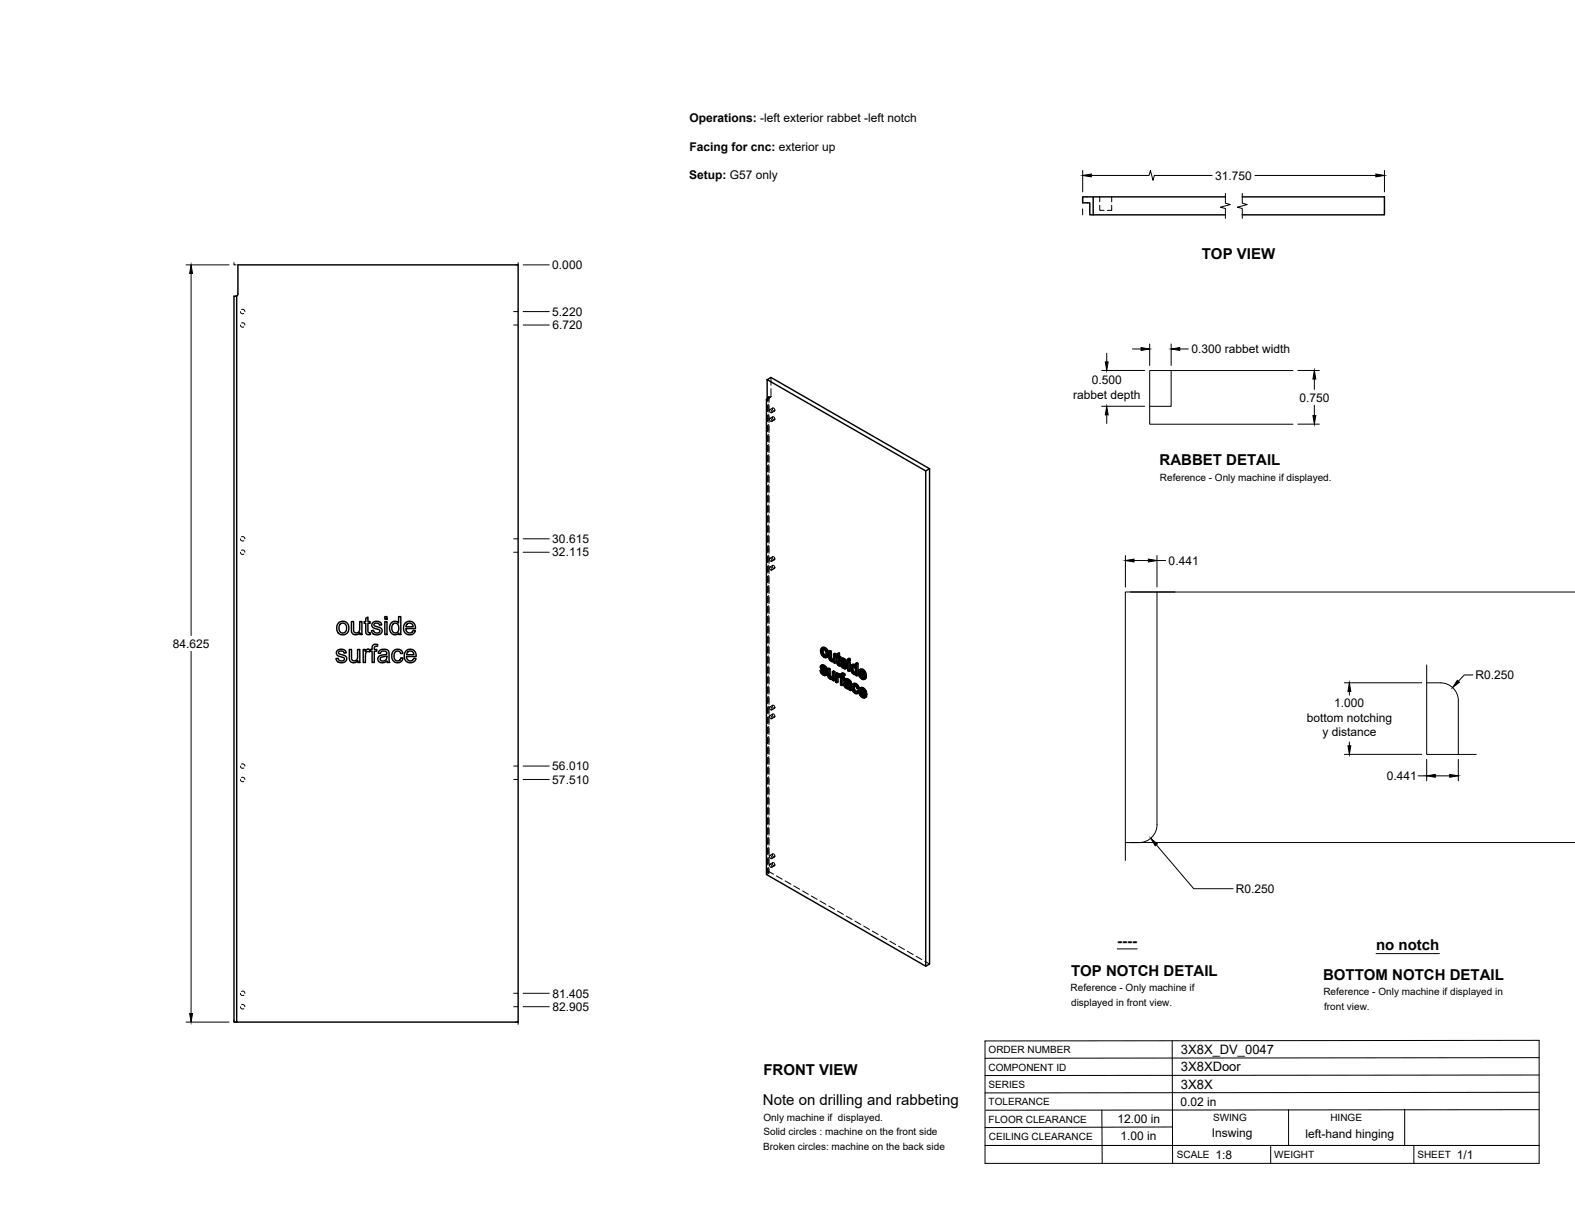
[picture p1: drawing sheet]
<svg xmlns="http://www.w3.org/2000/svg" width="559mm" height="432mm" viewBox="0 0 559 432" stroke-linecap="round" stroke-linejoin="round" font-family="sans-serif">
<!-- layer: Visible -->
<g fill="none" stroke="#000" stroke-width=".51">
<path d="M387.9 69.9v6.3M387.9 76.2h46.9M434.8 69.9h-50.7v2.1h2.6v4.2h1.2M440.8 69.9h50.4v6.3h-50.4M84.4 94h99.4v268.6h-99.8v-257.6l.4-.7zM84 105l-1 .1v257.5h1M272.2 134.7v6.7l-.3 .4M272.2 134.7l1.3-.8 56.3 32.4v175.7l-1.4 .8M272.2 134.7l56.2 32.4 1.4-.8M271.9 141.8v168.5l56.5 32.5v-175.7M272.1 141.6l-.2 .2M129.8 219.4l.7-.5v1.6h.8v.6h-.8v2.9l.3 .5h.5l.1 .6a1.14 1.14 0 0 1-1.3-.1 1.14 1.14 0 0 1-.3-1.2v-2.7h-.6v-.6h.6z"/>
<path d="M136.5 218.8h.8v.9h-.8zM119.7 230.8l.8-.4a1.7 1.7 0 0 1 2.4 1.2l-.8 .1a.93 .93 0 0 0-1-.9 .93 .93 0 0 0-.9 1.1l1 .4a1.53 1.53 0 0 1 1.8 1.8 2.03 2.03 0 0 1-2.1 1.1 2.03 2.03 0 0 1-1.7-1.5l.8-.1a1.08 1.08 0 0 0 1.1 1 1.08 1.08 0 0 0 1-1.1l-.4-.3a2.37 2.37 0 0 1-2.3-1.2zM120.2 220.9l.8-.4a2.33 2.33 0 0 1 2.8 2.8 2.33 2.33 0 0 1-3.7 1.3 2.95 2.95 0 0 1 .1-3.7zM120.6 221.5l.7-.4a1.73 1.73 0 0 1 1.7 1.8 1.73 1.73 0 0 1-1.7 1.7l-.3-.2a2.24 2.24 0 0 1-.4-2.9zM123.9 230.4h.8v2.6a1.14 1.14 0 0 0 1.2 1.5 1.14 1.14 0 0 0 1-1.6v-2.5h.8v4.7h-.7v-.7a1.64 1.64 0 0 1-2 .7 1.64 1.64 0 0 1-1.1-1.8zM124.7 220.5h.8v2.6a1.14 1.14 0 0 0 1.1 1.5 1.14 1.14 0 0 0 1-1.6v-2.5h.8v4.6h-.7v-.6a1.64 1.64 0 0 1-2 .7 1.64 1.64 0 0 1-1-1.8zM128.9 230.4h.7v.7a1.1 1.1 0 0 1 1.7-.5l.7-.2v-.4a1.33 1.33 0 0 1 .6-1.3 1.33 1.33 0 0 1 1.4 0l-.1 .6a.73 .73 0 0 0-1.1 .7v.4h.9v.7h-.9v4h-.8v-4h-.7v-.4l-.2 .6a.93 .93 0 0 0-1.1 0 .93 .93 0 0 0-.3 1l-.1 2.8h-.7zM132.2 221l.9-.5a1.7 1.7 0 0 1 2.3 1.2l-.7 .1a.96 .96 0 0 0-1-.8 .96 .96 0 0 0-.9 .9l.6 .4a1.95 1.95 0 0 1 2.2 1.3 1.94 1.94 0 0 1-1.9 1.6 1.94 1.94 0 0 1-1.9-1.4l.7-.2a1.08 1.08 0 0 0 1.2 1 1.08 1.08 0 0 0 1-1l-.4-.3a2.19 2.19 0 0 1-2.4-1.4zM134.5 231a2.17 2.17 0 0 1 3.5 .4l.3 3.7h-.8l-.2-.6a1.78 1.78 0 0 1-1.9 .7 1.78 1.78 0 0 1-1.4-1.6l.1-.2a1.76 1.76 0 0 1 1.7-1l.4-.1a.7 .7 0 0 0 1-.5 .7 .7 0 0 0-.8-.8 1.12 1.12 0 0 0-1.5 .9l-.7-.1zM135.1 233.3l2.1-.6a1.28 1.28 0 0 1-.7 1.7 1.28 1.28 0 0 1-1.6-.7zM136.5 220.5h.8v4.6h-.8zM138.8 221a1.7 1.7 0 0 1 2.6 .1v-2.3h.8v6.3h-.7v-.5l-.7 .5a2.21 2.21 0 0 1-2.3-.8 2.21 2.21 0 0 1-.2-2.4z"/>
<path d="M139.4 221.5l.4-.4a1.8 1.8 0 0 1 1.7 1.3 1.8 1.8 0 0 1-.6 2l-.2 .1a1.76 1.76 0 0 1-1.7-1 1.76 1.76 0 0 1 .4-2zM139.6 231l.1-.1a1.94 1.94 0 0 1 3.2 .9l-.7 .1a1.29 1.29 0 0 0-1.7-.8 1.29 1.29 0 0 0-.7 1.8l.2 .9 .6 .6a1.18 1.18 0 0 0 1.6-1l.8 .1-.4 .9a2.14 2.14 0 0 1-2.8 .4 2.14 2.14 0 0 1-.8-2.7zM143.8 221.1a2.14 2.14 0 0 1 2.5-.4 2.14 2.14 0 0 1 1.1 2.3h-3.4l.1 .7a1.3 1.3 0 0 0 1.3 .9 1.3 1.3 0 0 0 1.2-.9l.8 .1-.3 .6a2.32 2.32 0 0 1-3.3 .3 2.32 2.32 0 0 1-.3-3.2zM144 231a2.15 2.15 0 0 1 2.6-.4 2.15 2.15 0 0 1 1 2.3h-3.4l.2 .7a1.29 1.29 0 0 0 1.2 .9 1.29 1.29 0 0 0 1.2-.9l.8 .1-.3 .6a2.32 2.32 0 0 1-3.2 .3 2.32 2.32 0 0 1-.4-3.2zM144.4 221.4l1.3-.3a1.23 1.23 0 0 1 .9 1.3h-2.6zM144.7 231.4l1.2-.4a1.27 1.27 0 0 1 .9 1.3h-2.5zM291 237.9l.7 1.4 .8 .4 .5-.1M291.2 236.2l.6-.3 .7 .2 .6 .5 .4 .9-.5 .3-.1-.6M291.6 231.2v-.5a.92 .92 0 0 1 1.1 0 .92 .92 0 0 1 .4 1l-.2 1-.6 .1M291.6 237.7l-.6 .2 .4 .2M291.6 238.7l.5 .4 .4-.3M291.7 237.3l1 1 .5-.3"/>
<path d="M291.8 237.9l-.4 .2 .1 .4 .6-.1M291.8 235.9l-.6 .4-.1 .6 1.6 2.1M291.8 236.6l-.3 .4 .5-.2M291.8 232.2l.5 .6 .5-.3M291.9 238l.8 .9M292 236.7l.6 .7M292 236.3l.5 .4 .5-.2M292 230.9l-.4 .3v.5l.2 .5 .4-.3M292 236.8l.6 .8 .4 .2M292 236.8h-.5M292.1 235.9l-.8 .3M292.1 230.4l.1 1.4 .8 .8"/>
<path d="M292.1 237l-.4 .3-.2-.3M292.3 230l.9 .9 .5-.2M292.5 236.1l-.5 .2-.4-.1M292.5 236.7l.4 .5 .4-.2M292.7 239l-.2 .2-.4-.1M292.7 238.3l.3 .4 .5-.3M292.8 229.8l-.5 .2-.8-.1M292.9 237.7l.7 1.2-.1 .4-.6 .4M293 238.7l.1 .5 .5-.3M293.1 239.2l-.1 .4 .5-.3M293.2 230.9l.4 1.4 .4-.3M293.4 233.1a1.7 1.7 0 0 1-2.2-1.6l-.1-1 .4-.6 .9-.3 .7 .4 .7 .9 .2 1-.1 1-.7 .4"/>
<path d="M293.6 232.3l-.2 .8 .5-.2M293.6 237.3l.5 .3 .4-.3M294.1 231.1l.4 .3 .5-.3M294.1 237.6v2.2l.5-.2M294.1 239.8l.2 .4 .4-.2M294.5 231.4v2.2l.5-.3M294.5 233.6l.2 .4 .5-.3M294.7 234l.3 .3 .5-.3M295 234.3l.4 .1M295.3 238.3l.5 .3 .4-.3M295.4 234.4l.2-.1zM295.7 234.1l-.7-.6v-2.4l-.5-.3-.4 .3 .1 2.7 .8 .9h.8"/>
<path d="M295.7 232.1l.5 .2 .4-.2M295.8 238.6v3l.4-.3v-3l-.4-.2-.5 .2v1.8l-.3 .5 .2-.1M295.8 234.7v.4l.4 .2M295.8 234.7l-.2 .1M296.2 232.3v3l.4-.2v-3l-.4-.3-.5 .3v2.1M296.6 233l.3 .2 .2 2.6 .6 .5 .5-.2M296.9 232.4l-.3 .2 .3 .2v-.8l.9-.3v1.1l.5 .2v.4l-.5 .3v-.4M297.3 239.3v-.4l-.4-.2-.5 .3v3l.5 .2M297.3 239.9l-.3 .2-.1 .5 .4-.2M297.3 238.9l-.5 .3-.4-.2M297.4 239.9l-.1 2.1-.4 .2v-1.6M297.4 240l.5 .2"/>
<path d="M297.4 240l-.4 .1M297.4 232v1l.4-.2M297.4 233l.4 .3 .5-.3M297.4 239.4l.4 .4M297.6 239.1l-.8 .5v-.4M297.6 235.7l.2 .1M297.8 233.7v1.4l.3 .4M297.8 231.7l-.9 .3M297.8 233.7l-.4-.3v2.1l.5-.3M297.8 239.8v.4M297.8 239.9l-.1 .4M297.8 235.8l.1 .5"/>
<path d="M297.9 239.2l.3 .3M297.9 239.2l-.8 .2M297.9 235.4l-.5 .1M298.1 235.5l.7 1.4 .8 .4 .5-.1M298.1 235.5l-.6 .1M298.1 235.5h.1M298.1 235.7l-.3 .1M298.4 233.8l.5-.3 .7 .2 .7 .6 .3 .8-.5 .3-.1-.6M298.4 239.1l.8-.3 .6 .4-.1 .4-.4 .3 .1-.4M298.6 234.4a.78 .78 0 0 1 1.1 .8l.4 .2M298.7 235.4l-.6 .1 .4 .2M298.7 236.3l.5 .4 .5-.2"/>
<path d="M298.8 234.9l1 1 .5-.3M298.9 235.5l-.4 .2 .1 .4 .6-.1M298.9 234.3l-.3 .4 .5-.3M298.9 233.5l-.6 .3-.1 .7 1.6 2.1M298.9 238.8l-.6 .4-.1 .8-.4-.2 .4-.3M299 239.2l.4 .3 .4-.3M299 235.6l.8 .9M299.1 234.3l.6 .7M299.1 239.8l.5 .5v.4l-.4 .2v-.4M299.1 234l.6 .4 .4-.3M299.2 236.7l.5 .1M299.2 233.5l-.8 .3"/>
<path d="M299.3 234.6l-.5 .3-.2-.2M299.3 239.9l-.6-.3v.6l.4-.2M299.4 238.9l-.4 .3-.5-.1M299.6 233.7l-.5 .3-.4-.2M299.7 234.4l.3 .4 .4-.2M299.8 236.6l-.1 .2M299.8 235.9l.3 .4 .5-.3M300 235.3l.6 .7 .1 .7-.7 .6M300.1 236.3l.1 .5 .5-.3M300.2 236.8l-.1 .4 .5-.3M300.8 235l.4 .2 .5-.2M300.8 233.8l.4 .3 .5-.3"/>
<path d="M301.2 234.7l.5 .3v3l-.5 .2v-3M301.2 234.7l-.4 .3v3l.4 .2M301.2 234.1v.6l.5-.3v-.6l-.5-.2-.4 .2v.6l.4 .3M302.1 236l.9-.3 .6 .3M302.4 238.3l.5 .5 .4-.2M302.4 236.5l.7 .2 .5 .9-.1 1.1-.6 .1M302.5 236.5l-.3 .8M302.6 237l-.4 .3v.5l.2 .5 .5-.3M302.7 236.5l.1 1.4 .7 .8M302.7 235.7l-.4 .2a2 2 0 0 0 1.2 3.4l.1-.1M302.8 236.1l.5 .3M303.3 235.8l-.5 .3-.5-.2"/>
<path d="M303.6 235.4l.4 .3 .4-.3M303.6 239.2v.4l.4 .2M303.6 239.2l-.2 .1M304 235.7v4.1l.4-.2v-4.2l-.4-.2-.4 .2v1.5l-.3-.5 .3-.1M305.2 239.9l.6 .6 .4-.3M305.5 238.4l-.5 .2 1.5 .9-.6-1.2a.5 .5 0 0 0-.6-.2 .5 .5 0 0 0-.3 .5M305.5 238.1v.3l.8 .5M305.5 239.4l1 .9M305.7 239.7l-.5 .2-.2-.9 1.9 1.2M305.8 237.8l.8 .9 .4-.3M306.2 237.5l-.4 .3-.9-.1M306.6 238.7l.3 1.3 .5-.2"/>
<path d="M294.3 240.2l.3 .4 .5-.3M294.6 240.6h.4M295.3 240.4l-.7-.7-.1-2.4-.4-.2-.5 .2 .1 2.5 .7 1.1 .6 .2 .4-.2M295.4 240.9v.4l.4 .3M295.4 240.9l-.2 .1M297.8 240.2l.4 .2v2.6l.5 .2M298.7 240.2l.5 .3 .4-.2M299.1 240.9v2.1l-.4 .2v-2.6l.5 .3M299.6 242.4l.7-.3 .9 .3M299.7 241.1l1-.2 1.2 1 .3 2.9-.4 .2-.2-.4M299.9 242.9h.3a.76 .76 0 0 1 .7 .2 .76 .76 0 0 1 .2 .7M300 243.5l.4 .4 .4-.3"/>
<path d="M300 242.8l-.2 .3M300.1 242.1l-.7 .6 .2 .9 .8 .7h.8l.1 .5 .5 .2M300.2 242.9l-.4 .2 .1 .3 .5-.1M300.3 242.9l.2 .5 .6 .4M300.3 241.6l-.4 .3a.81 .81 0 0 1 .9-.1 .81 .81 0 0 1 .4 .9l-1.2-.3M300.3 241.6h.1M300.4 243.9l.4 .1M300.4 242.1l-.7 .2M300.5 240.8l-1 .5-.1 .2 .5 .4M300.6 241.3l.6 .4 .4-.3M300.8 244l.3-.1zM301.1 241l-.5 .3-.6-.2"/>
<path d="M301.2 241.7l.3 .4 .4-.2M301.5 242.1l.1 .4 .4-.2M301.6 242.5v2.1l.5-.3M302.5 242.8l.7-.4 .7 .3 .6 .6 .3 .9-.4 .2-.3-.9M302.6 244l.2 1 .5-.2M302.8 245l.6 .6 .4-.3M303.1 243.8l-.5 .2 .1-.4a.64 .64 0 0 1 .7-.4 .64 .64 0 0 1 .5 .8l.5 .4M303.1 243.2l.1 1.3 .8 .9M303.2 242.4l-.5 .3a2 2 0 0 0 .1 2.9l.8 .5h.5M303.4 242.9l.7 .6 .4-.2M303.8 242.6l-.4 .3-.7-.2M304 245.2l-.2 .5-.4-.1"/>
<path d="M304.7 245.4l-.6 .7 .6-.4M304.7 245.1l-.2-.1-.5 .2 .4 .3M305.4 246.5l.5 .6 .5-.3M305.6 244.9l-.4 .3 1.4 .8-.6-1.1a.48 .48 0 0 0-.5-.2 .48 .48 0 0 0-.3 .5M305.6 244.6v.3l.9 .5M305.7 245.9l.9 1M305.8 240.5l.4 .1M305.8 246.2l-.4 .3-.3-.9 2 1.1M305.9 244.3l.8 .9 .5-.2M305.9 247.1l.4 .1M306.3 244.1l-.4 .2-.9-.1M306.5 240.3l.4 .3 .5-.3"/>
<path d="M306.5 240.3l-.2 .2M306.6 246.8l.5 .4 .4-.3M306.6 246.8l-.2 .3M306.7 245.2l.4 1.4 .4-.3M306.8 240.1l-.3 .2M306.9 240l.5-.1v-.5l-.7-1.5-1-.6-.8 .4-.4 1.3 .6 1.4 1.1 .7 .5-.1 .2-.4M307 246.6l-.4 .2M307 240.1l.3 .5-.7 .4M307.1 246.6l.4-.2v-.4l-.7-1.6-.9-.5-.9 .3-.3 1.2 .4 1.3 1.2 1 .6-.2 .2-.3M307.1 246.7l.4 .2-.1 .3-.6 .4"/>
</g>
<!-- layer: Hidden -->
<g fill="none" stroke="#000" stroke-width=".35">
<path d="M390.2 72.8v1.8h1.5M390.2 69.9v1.7M394.4 72.8v1.8h-1.5M394.4 69.9v1.7M85.3 115.3l.4 .7h.8M85.3 110.6l.4 .6h.8M85.7 114.6h.7l.5 .7M85.7 109.9l.7-.1 .5 .8M273.5 137.9v2.9l-.3 .2-.5-.3-.4 .3M273.5 133.9v2.8M272.3 141l.5 .2M272.3 141v1.5"/>
<path d="M272.3 143.7v2.4M272.3 147.2v2.4M272.3 150.8v2.4M272.3 154.4v2.4M272.3 157.9v2.4M272.7 140.7v1.5M272.7 143.4v2.4M272.7 147v2.4M272.7 150.6v2.3M272.7 154.1v2.4M272.7 157.7v2.4M272.8 141.2l-.7 .4"/>
<path d="M272.8 141.2v1.6M272.8 144v2.3M272.8 147.5v2.4M272.8 151.1v2.4M272.8 154.7v2.4M272.8 158.2v2.4M273.1 148.5a.55 .55 0 0 1 .7 .3 .55 .55 0 0 1-.3 .7l-.4-.4zM273.1 145.4a.58 .58 0 0 1 .7 .3 .58 .58 0 0 1-.2 .8l-.5-.5zM273.4 141l-1.3 .7M274.1 144.8a.61 .61 0 0 1 .7 .3 .61 .61 0 0 1-.2 .8l-.5-.5zM274.1 147.9a.61 .61 0 0 1 .7 .4 .61 .61 0 0 1-.2 .7l-.5-.5zM274.2 147.9l-1 .6"/>
<path d="M274.2 144.8l-1 .5M274.8 149l-1 .6M274.8 145.9l-1 .5M272.3 161.5v2.4M272.3 165.1v2.4M272.3 168.7v2.3M272.3 172.2v2.4M272.3 175.8v2.4M272.3 179.4v2.4M272.7 161.3v2.3M272.7 164.8v2.4M272.7 168.4v2.4"/>
<path d="M272.7 172v2.4M272.7 175.6v2.3M272.7 179.1v2.4M272.8 161.8v2.4M272.8 165.4v2.4M272.8 169v2.3M272.8 172.5v2.4M272.8 176.1v2.4M272.8 179.7v2.4M85.3 195.9l.4 .7h.8M85.3 191.2l.4 .7h.8M85.7 195.2l.9 .1 .3 .6"/>
<path d="M85.7 190.5h.9l.3 .7M272.3 183v2.3M272.3 186.5v2.4M272.3 190.1v2.4M272.3 193.7v2.3M272.3 197.3v2.3M272.7 182.7v2.4M272.7 186.3v2.4M272.7 189.8v2.4M272.7 193.4v2.4M272.7 197v2.4M272.8 183.2v2.4"/>
<path d="M272.8 186.8v2.4M272.8 190.4v2.4M272.8 194v2.3M272.8 197.5v2.4M273.1 198.1a.56 .56 0 0 1 .7 .3 .56 .56 0 0 1-.3 .8l-.5-.7zM274.1 197.6a.58 .58 0 0 1 .7 .3 .58 .58 0 0 1-.2 .7l-.5-.4zM274.2 197.5l-1 .6M274.8 198.6l-1 .6M272.3 200.8v2.4M272.3 204.4v2.4M272.3 208v2.3M272.3 211.5v2.4"/>
<path d="M272.3 215.1v2.4M272.3 218.7v2.4M272.7 200.6v2.3M272.7 204.1v2.4M272.7 207.7v2.4M272.7 211.3v2.4M272.7 214.8v2.4M272.7 218.4v2.4M272.8 201.1v2.4M272.8 204.7v2.4M272.8 208.2v2.4M272.8 211.8v2.4"/>
<path d="M272.8 215.4v2.4M272.8 219v2.3M273.1 201.2a.6 .6 0 0 1 .7 .4 .6 .6 0 0 1-.2 .7l-.5-.4zM274.1 200.7a.55 .55 0 0 1 .7 .3 .55 .55 0 0 1-.3 .7l-.4-.4zM274.2 200.6l-1 .6M274.8 201.7l-1 .6M272.3 222.3v2.3M272.3 225.8v2.4M272.3 229.4v2.4M272.3 233v2.4M272.3 236.5v2.4M272.7 222v2.4"/>
<path d="M272.7 225.6v2.3M272.7 229.1v2.4M272.7 232.7v2.4M272.7 236.3v2.4M272.7 239.8v2.4M272.8 222.5v2.4M272.8 226.1v2.4M272.8 229.7v2.4M272.8 233.3v2.3M272.8 236.8v2.4M291.4 237.7l.4 .9M291.5 236.4l-.5 .2"/>
<path d="M291.6 236.1l-.5 .2M291.6 230.7l-.5 .2M291.6 237.7l.3 .3M291.6 236.9l-.5 .2M291.7 235.9l-.2 .7 .7 1a1.11 1.11 0 0 1 .9 1.3h-.4l.4-.2M291.8 238.6l.7 .7 .8 .1M291.8 238.6l-.5 .2M291.8 237.8v.1M291.9 237.3l-.5 .3M291.9 232l.9 .9 .9 .1M291.9 236.6h-.1M291.9 232l-.4 .3"/>
<path d="M292 229.7l-.4 .8 .3 1.5M292.1 236.4l-.5 .2 .4-.2M292.2 230.2l-.1 .2M292.2 230.2l.7 .1 .6 1v.9l-.5 .4M292.2 230.2l-.4 .2M292.5 236.5l-.5 .2a.33 .33 0 0 1 .2-.4 .33 .33 0 0 1 .4 .3l.5 .7 .4 .2M292.5 239.3l-.4 .2M292.6 237.4l.3 .3M292.8 230.2l-.5 .3M292.8 232.9l-.5 .3M292.9 236.9l-.5 .2M293 239l-.4 .2"/>
<path d="M293 238.4l-.5 .2M293.1 237.3l-.5 .3M293.1 239.5l-.5 .2M293.3 232.5l-.4 .3M293.3 230.8l-.4 .3M293.4 233.1l-.4 .3M293.6 231.8l-.5 .3M294.1 237.1l.2 2.8 .7 .8 .8-.1v.5l.4 .2M294.1 239.4l-.4 .3M294.3 239.9l-.5 .3M294.5 230.8l.2 3 1 .7 .5-.1v.4l.4 .3M294.5 233.2l-.4 .3"/>
<path d="M294.7 233.7l-.5 .2M295 234.1l-.5 .3M295.4 234.4l-.4 .3M295.8 238.1v1.8l-.1 .4-.4 .1M296 234.1l-.4 .3M296.1 234l-.5 .3 .3-.2M296.2 231.8v2l-.5 .3M296.2 234.8l-.4 .3M296.2 234.4l-.4 .3 .3-.2M296.9 238.7v3l.4 .3M297.1 232.3l-.2 .1M297.3 239.4l-.5 .2"/>
<path d="M297.4 231.8v.7l-.3-.2v.4l.3 .2v2.2l.4 .7 .5 .3-.2-.6M297.4 232.5l-.8 .5v-.4M297.4 232.9l-.5 .3M297.4 239.8l-.1 .1M297.5 235.3l-.5 .2M297.5 239.2l-.2 .1M297.5 239.7l-.4 .2M297.6 239.6l-.5 .3M297.6 235.6l-.4 .3M297.8 239.7l-.4 .2 .3-.3 .5 .4 .1-.3 .4 .4v2.6l.4 .3M297.8 233.2l-.4 .2M298 235.9l-.4 .3"/>
<path d="M298.3 233.4l-.5-.2v.5M298.3 239.6l-.5 .2M298.3 239.5h-.1M298.3 239.9l-.5 .3 .4-.2M298.3 239.7l-.5 .2M298.3 235.6l-.2 .1M298.3 236.1h-.1M298.5 235.3l.4 .9M298.6 234l-.4 .3M298.7 239.7l-.5 .3M298.7 233.7l-.5 .2M298.7 235.4l.3 .2"/>
<path d="M298.7 234.5l-.4 .2M298.7 239l-.4 .2M298.8 233.6l-.2 .7 .7 .9a1.13 1.13 0 0 1 .9 1.3h-.4l.4-.2M298.9 238.8l-.2 .9-.5-.2M298.9 236.2l.9 .8h.7M298.9 236.2l-.5 .3M299 235.4l-.1 .1M299 234.9l-.5 .3M299 234.2l-.1 .1M299.1 234.3a.33 .33 0 0 1 .2-.4 .33 .33 0 0 1 .4 .3l.5 .8 .4 .1M299.1 234l-.4 .3M299.2 234l-.5 .3"/>
<path d="M299.2 239.4l-.5 .2M299.5 239.4l-.5 .3M299.6 234.1l-.5 .3M299.7 236.9l-.5 .2M299.7 235l.3 .3M299.7 239.6l-.5-.2-.1 .4M300 234.5l-.4 .2M300.1 236.6l-.4 .2 .4-.2M300.1 236l-.4 .2M300.2 235l-.5 .2M300.2 237.1l-.5 .2M301.2 234.7v3l.5 .3"/>
<path d="M301.2 233.6v.5l.5 .3M301.2 237.7l-.4 .3M301.2 234.1l-.4 .3M302.2 236.8l-.5 .2M302.3 236l-.4 .3M302.3 237.7l-.4 .2M302.5 235.8l-.3 .7v.8a1.47 1.47 0 0 0 1.8 1.7v.3l.4 .3M302.7 238.5l-.4 .2M302.8 236.3l-.1 .2M302.8 236.3l.7 .1 .5 .9v1.1l-.5 .3M302.8 236.3l-.3 .2M302.9 236.2l-.5 .3"/>
<path d="M303.3 239l-.4 .2M303.3 236.3l-.4 .2M303.7 236.2l-.1 .1M303.8 238.6l-.4 .2M303.8 236.9l-.4 .2M304 235.2v1.4l-.4-.6M304 236.6l-.4 .3M304 239l-.4 .2 .3-.1M304 237.9l-.4 .2M304 239.3l-.4 .3M305 238.4l-.5 .3M305.3 237.4l-.3 .9 .3 1.4 .9 1 .9 .1"/>
<path d="M305.3 239.7l-.4 .3M305.4 238.8l-.4 .2M305.5 239.4l-.1-.6 2 1.1M305.7 237.9l-.2 .2M305.7 237.9l.8 .3 .4 1-.6-.3M305.7 237.9l-.5 .2M306.2 237.9l-.4 .3M306.7 238.5l-.4 .3M306.9 239.2l-.4 .3M272.3 240.1v2.4M272.3 243.7v2.4M272.3 247.2v2.4"/>
<path d="M272.3 250.8v2.4M272.3 254.4v2.4M272.3 258v2.4M272.7 243.4v2.4M272.7 247v2.4M272.7 250.6v2.3M272.7 254.1v2.4M272.7 257.7v2.4M272.8 240.4v2.4M272.8 244v2.3M272.8 247.5v2.4M272.8 251.1v2.4"/>
<path d="M272.8 254.7v2.4M272.8 258.3v2.3M273.1 254a.55 .55 0 0 1 .7 .3 .55 .55 0 0 1-.3 .7l-.4-.4zM273.1 250.9a.58 .58 0 0 1 .7 .3 .58 .58 0 0 1-.2 .7l-.5-.4zM274.1 250.3a.61 .61 0 0 1 .7 .3 .61 .61 0 0 1-.2 .8l-.5-.5zM274.1 253.4a.61 .61 0 0 1 .7 .3 .61 .61 0 0 1-.2 .8l-.5-.5zM274.2 253.3l-1 .6M274.2 250.2l-1 .6M274.8 254.4l-1 .6M274.8 251.3l-1 .6M294.6 240.3l-.5 .3M295 240.7l-.5 .2"/>
<path d="M295.4 240.4l-.2 .1M295.6 240.3l-.5 .3M295.7 240.2l-.4 .3M295.8 240.6l-.4 .3M295.8 241.1l-.4 .2M296.9 241.7l-.5 .3M298.7 242.7l-.5 .3M298.7 240.1l-.5 .3M299.1 240.4l-.4 .2M299.6 240.7l-.5-.3v.5M299.8 242.6l-.4 .3M299.9 241.3l-.5 .2"/>
<path d="M299.9 242.3l-.5 .2M300 242.1l-.2 .7 .2 .6 .9 .7h.8l.1 .4M300 243.4l-.4 .2M300.1 240.9l-.5 .2M300.1 240.9l-.2 .4 .4 .3a.81 .81 0 0 1 1-.1 .81 .81 0 0 1 .3 .9h-.4M300.2 242.9l.3-.3a.86 .86 0 0 1 1.1 1l-.5 .2M300.5 242.6l-.5 .3 .4-.2M300.5 241.3l-.4 .2M300.7 244l-.5 .2M301 241.4l-.5 .3M301.2 244.2l-.5 .2M301.4 243.7l-.4 .3"/>
<path d="M301.5 241.9l-.4 .2M301.6 243.6l-.5 .3 .2-.1M301.6 242.9l-.4 .3M301.6 242.5l-.4 .3M301.6 242.4l-.4 .3M301.7 244.1l-.5 .2M301.8 244.5l.4 .3M301.8 244.5l-.5 .3M302.6 243.5l-.4 .3M302.8 242.7l-.5 .3M302.9 244.9l-.4 .2M303 242.5l-.4 1 .3 1.4 .9 .9 .7 .1"/>
<path d="M303.1 243.2a.78 .78 0 0 1 1-.1 .78 .78 0 0 1 .3 .9l.4 .2M303.3 243l-.5 .3M303.8 245.8l-.4 .2M303.8 243l-.4 .3M304 245.4h.2M304.2 243.4l-.4 .3M304.2 245.4l-.4 .3M304.4 244l-.4 .2M304.5 245l-.3 .4M304.7 245.1l.2 .2-.2 .4M304.9 245.3l-.2 .1M305.1 245l-.4 .2"/>
<path d="M305.5 244l-.4 1 .4 1.3 .9 .9 .8 .2M305.5 246.3l-.5 .2M305.6 245.3l-.5 .3M305.7 245.9l-.1-.6 1.9 1.1M305.8 244.4l-.2 .2M305.8 244.4l.9 .4 .4 1-.6-.4M305.8 244.4l-.4 .3M306.2 240.7l-.4 .2M306.3 244.5l-.4 .3M306.4 247.2l-.5 .3M306.5 240.3h.1M306.6 246.9h.2"/>
<path d="M306.7 240.3l-.4 .2 .3-.2M306.8 246.9l-.4 .2M306.9 245.1l-.5 .3M306.9 240l-.1 .1M307 240.8l-.5 .3M307 240.1l-.4 .2M307 246.6h.1M307.1 245.8l-.5 .2M307.1 247.4l-.4 .3M307.1 246.7l-.3 .2M85.3 276.6l.4 .7 .8-.1M85.3 271.8l.4 .7h.8"/>
<path d="M85.7 275.9l.7-.1 .5 .8M85.7 271.1h.7l.5 .7M272.3 261.5v2.4M272.3 265.1v2.4M272.3 268.7v2.4M272.3 272.2v2.4M272.3 275.8v2.4M272.3 279.4v2.4M272.7 261.3v2.4M272.7 264.9v2.3M272.7 268.4v2.4M272.7 272v2.4"/>
<path d="M272.7 275.6v2.4M272.7 279.1v2.4M272.8 261.8v2.4M272.8 265.4v2.4M272.8 269v2.4M272.8 272.5v2.4M272.8 276.1v2.4M272.8 279.7v2.4M272.3 283v2.3M272.3 286.6v2.3M272.3 290.1v2.4M272.3 293.7v2.4"/>
<path d="M272.3 297.3v2.3M272.7 282.7v2.4M272.7 286.3v2.4M272.7 289.9v2.3M272.7 293.4v2.4M272.7 297v2.4M272.8 283.3v2.3M272.8 286.8v2.4M272.8 290.4v2.4M272.8 294v2.4M272.8 297.5v2.4M272.3 300.8v2.4"/>
<path d="M272.3 304.4v2.4M272.3 308v1.5M272.7 307.7v1.5l1.7 1M272.7 309.2l-.4 .3 .5 .3M272.7 300.6v2.4M272.7 304.1v2.4M272.8 308.3v1.5l-.9 .5M272.8 301.1v2.4M272.8 304.7v2.4M273.1 306.7a.56 .56 0 0 1 .7 .3 .56 .56 0 0 1-.3 .7l-.5-.6zM273.1 303.6a.56 .56 0 0 1 .7 .3 .56 .56 0 0 1-.3 .7l-.5-.6zM274.1 306.2a.58 .58 0 0 1 .7 .2 .58 .58 0 0 1-.2 .8l-.5-.5z"/>
<path d="M274.1 303a.61 .61 0 0 1 .7 .3 .61 .61 0 0 1-.2 .8l-.5-.5zM274.2 306.1l-1 .6M274.2 303l-1 .6M274.8 307.2l-1 .6M274.8 304.1l-1 .6M275.5 310.8l2 1.2M278.6 312.5l2 1.2M281.6 314.3l2.1 1.2M284.8 316.1l2 1.2M287.8 317.9l2.1 1.2M290.9 319.7l2.1 1.2M294 321.5l2.1 1.1"/>
<path d="M297.1 323.2l2.1 1.2M300.2 325l2.1 1.2M303.3 326.8l2.1 1.2M306.4 328.6l2.1 1.2M309.5 330.4l2.1 1.2M312.6 332.1l2.1 1.3M315.7 333.9l2.1 1.2M318.8 335.7l2.1 1.2M321.9 337.5l2.1 1.2M325 339.3l2.1 1.2M85.3 357.2l.4 .7h.8M85.3 352.4l.4 .7h.8"/>
<path d="M85.7 356.5h.7l.5 .7M85.7 351.7h.7l.5 .7M328.1 341.1l1.7 .9"/>
</g>
<!-- layer: Reference -->
<g fill="none" stroke="#000" stroke-width=".35">
<path d="M384.1 69.9v2.1M384.1 74.1v2.1M491.2 69.9v2.1M491.2 74.1v2.1M83 93.2v.8h.8M183.8 93.2v.8h-.8M182.2 110.6h1.6M182.2 115.3h1.6M415.5 131.5v12.7h-7.6M458.7 131.5h-50.8v19h50.8M182.2 191.2h1.6M182.2 195.9h1.6"/>
<path d="M410.5 210v82.6a6.4 6.4 0 0 1-6.4 6.4h-4.8M416.9 210h-17.6v95.3M506.2 235.9v31.8h17.6M506.2 242.3a13 13 0 0 1 7.8 .7 6.3 6.3 0 0 1 3.4 5.6v19.1M182.2 271.8h1.6M182.2 276.6h1.6M182.2 357.2h1.6M182.2 352.4h1.6M83 361.9v.7h.8M183 362.6h.8v.9"/>
</g>
<!-- layer: Hidden Narrow -->
<g fill="none" stroke="#000" stroke-width=".35">
<path d="M273.1 140.9l-.5 .3M273.5 140.7l-1.3 .8M292.5 237.9l-.4 .3M294.1 239l-.5 .2M294.5 232.7l-.4 .3M295.8 239.7l-.5 .2M296.2 233.4l-.5 .3M297.4 234.6l-.5 .3M298.7 239.4l-.5 .3M299.1 239.7h.1M299.7 235.5l-.5 .3M300.9 242.7l-.4 .3"/>
<path d="M301.6 243.1l-.4 .3"/>
</g>
<!-- layer: Visible Narrow -->
<path d="M292.5 237.4l-.4 .2M294.5 239l-.4 .3M295 232.8l-.5 .2M297.8 234.9l-.4 .3M299.1 239.7l-.4 .3M299.7 235l-.5 .2M300.8 242.3l-.4 .2M302.1 242.7l-.5 .3M302.1 243.4l-.5 .3" fill="none" stroke="#000" stroke-width=".35"/>
<!-- layer: Titleblock -->
<g fill="none" stroke="#000" stroke-width=".36">
<path d="M349.5 369.3l196.6-.2v43.7h-196.6zM415.9 369.3l.1 43.5M546.1 375.3l-196.6 .2M390.9 393.9l.2 18.9M416 399.9l-66.5 .2M457.2 393.7v12.7M498.4 393.6v12.7M546.1 393.7l-196.3 .2M546.1 387.6l-196.6 .2M546.1 381.4l-196.6 .2M349.5 406.4h196.6M450.8 406.4v6.4"/>
<path d="M501.6 406.4v6.4"/>
</g>
<!-- layer: FD_Dimensions -->
<g fill="none" stroke="#000" stroke-width=".35">
<path d="M384.1 60.5v7.6M387.2 62.3h20.5l.5-1.8 .9 3.5 .5-1.7h20.5M445.2 62.3h42.9M491.2 60.5v7.6M66 94h15.3M67.8 97v128.5M185.6 94h9.3M185.6 110.6h9.3M185.6 115.3h9.3M390.9 131.4h15.2M392.7 125.3v3.1M401.8 123.8h3.1"/>
<path d="M407.9 122v7.7M415.5 122v7.7M418.6 123.8h3M460.5 131.4h7.6M466.3 134.5v3.7M390.9 144.1h15.2M392.7 147.2v3M460.5 150.5h7.6M466.3 143.8v3.6M185.6 191.2h9.3M185.6 195.9h9.3M399.3 197.1v11.2"/>
<path d="M402.3 198.9h5.1M410.5 197.1v11.2M410.5 198.9h3M401.1 210.1h157.7M67.8 231.1v128.5M522.6 239.5h-3.1l-2.1 2.2M477 242.3h27.4M478.7 245.3v1.3M185.6 271.8h9.3M185.6 276.6h9.3M477 267.7h27.4M478.7 263.3v1.3"/>
<path d="M503.1 275.3h3.1M506.2 269.4v7.7M509.2 275.3h5.1M517.4 269.4v7.7M401.1 298.9h157.7M410.3 299.7l13.2 15.6h14M185.6 352.4h9.3M185.6 357.2h9.3M66 362.6h15.3"/>
</g>
<g fill="#000" stroke="#000" stroke-width=".35">
<path d="M384.1 62.3l3.1-.6v1.1zM488.1 61.7l3.1 .6-3.1 .5zM67.8 94l.5 3h-1zM392.2 128.4h1l-.5 3zM404.9 123.3l3 .5-3 .5zM415.5 123.8l3.1-.5v1zM466.3 131.4l.5 3.1h-1zM392.7 144.1l.5 3.1h-1zM465.8 147.4h1l-.5 3.1zM399.3 198.9l3-.5v1zM407.4 198.4l3.1 .5-3.1 .5zM478.7 242.3l.6 3h-1.1z"/>
<path d="M517.1 241.4l.7 .7-2.4 1.8zM478.2 264.6h1.1l-.6 3.1zM506.2 275.3l3-.5v1zM514.3 274.8l3.1 .5-3.1 .5zM408.3 297.4l2.3 2-.7 .7zM67.3 359.6h1l-.5 3z"/>
</g>
<!-- layer: Break Lines -->
<path d="M434.8 68.6v3.5l1.7 .5-3.5 .9 1.8 .5v3.5M440.8 68.6v3.5l1.7 .5-3.5 .9 1.8 .5v3.5" fill="none" stroke="#000" stroke-width=".35"/>
<!-- layer: Notes -->
<path d="M396.4 336.7h7.1M488.2 338.3h22.5" fill="none" stroke="#000" stroke-width=".35"/>
<g font-size="5.3">
<text x="426.4" y="92.1">TOP VIEW</text>
<text x="411.4" y="165.1">RABBET DETAIL</text>
<text x="396.4" y="335.5">----</text>
<text x="488.2" y="337.2">no notch</text>
<text x="380" y="346.1">TOP NOTCH DETAIL</text>
<text x="469.4" y="347.5">BOTTOM NOTCH DETAIL</text>
<text x="270.9" y="381.4">FRONT VIEW</text>
<text x="270.7" y="392.2">Note on drilling and rabbeting</text>
</g>
<g font-size="4.6">
<text x="419" y="373.8">3X8X_DV_0047</text>
<text x="419" y="380.1">3X8XDoor</text>
<text x="419" y="386.2">3X8X</text>
</g>
<g font-size="4.3">
<text x="244.6" y="43.2">Operations: -left exterior rabbet -left notch</text>
<text x="244.6" y="53.4">Facing for cnc: exterior up</text>
<text x="244.5" y="63.6">Setup: G57 only</text>
<text x="431.2" y="63.7">31.750</text>
<text x="196" y="95.5">0.000</text>
<text x="196" y="112.1">5.220</text>
<text x="196" y="116.8">6.720</text>
<text x="422.7" y="125.3">0.300 rabbet width</text>
<text x="387.3" y="136.4">0.500</text>
<text x="380.7" y="141.5">rabbet depth</text>
<text x="461" y="142.5">0.750</text>
<text x="196" y="192.7">30.615</text>
<text x="196" y="197.4">32.115</text>
<text x="414.6" y="200.4">0.441</text>
<text x="61.3" y="229.8">84.625</text>
<text x="523.5" y="241">R0.250</text>
<text x="473.3" y="251">1.000</text>
<text x="463.6" y="256">bottom notching</text>
<text x="469.2" y="261.1">y distance</text>
<text x="196" y="273.3">56.010</text>
<text x="196" y="278.1">57.510</text>
<text x="492" y="276.8">0.441</text>
<text x="438.4" y="316.8">R0.250</text>
<text x="196" y="353.9">81.405</text>
<text x="196" y="358.7">82.905</text>
<text x="418.8" y="392.4">0.02 in</text>
<text x="396.5" y="398.3">12.00 in</text>
<text x="397.5" y="404.3">1.00 in</text>
<text x="430" y="403.6">Inswing</text>
<text x="463.1" y="403.8">left-hand hinging</text>
<text x="431.3" y="411.1">1:8</text>
<text x="516.9" y="411.1">1/1</text>
</g>
<g font-size="3.5">
<text x="411.5" y="170.7">Reference - Only machine if displayed.</text>
<text x="379.9" y="351.7">Reference - Only machine if</text>
<text x="469.5" y="353.1">Reference - Only machine if displayed in</text>
<text x="380" y="356.8">displayed in front view.</text>
<text x="469.8" y="358.2">front view.</text>
<text x="350.8" y="373.6">ORDER NUMBER</text>
<text x="350.8" y="379.9">COMPONENT ID</text>
<text x="350.8" y="386.1">SERIES</text>
<text x="350.8" y="392.2">TOLERANCE</text>
<text x="270.9" y="397.7">Only machine if displayed.</text>
<text x="350.8" y="398.4">FLOOR CLEARANCE</text>
<text x="430.4" y="397.8">SWING</text>
<text x="472" y="397.7">HINGE</text>
<text x="270.8" y="407.9">Broken circles: machine on the back side</text>
<text x="270.9" y="402.8">Solid circles : machine on the front side</text>
<text x="350.8" y="404.4">CEILING CLEARANCE</text>
<text x="417.5" y="410.9">SCALE</text>
<text x="452.1" y="410.9">WEIGHT</text>
<text x="502.9" y="410.9">SHEET</text>
</g>
</svg>
